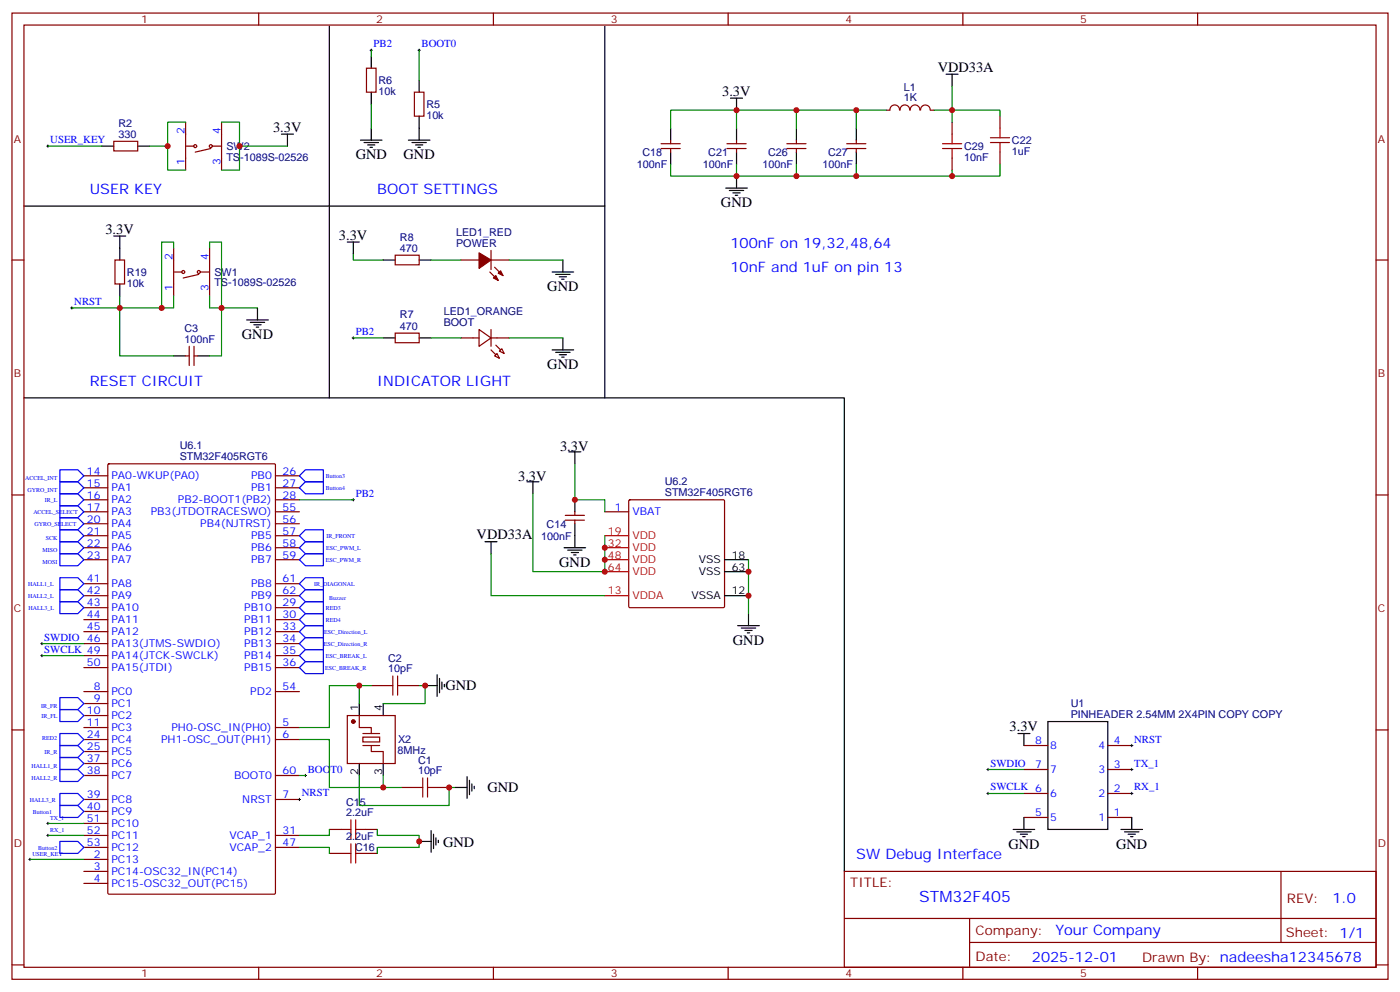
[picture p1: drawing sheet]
<svg xmlns="http://www.w3.org/2000/svg" width="412mm" height="292mm" viewBox="0 0 412 292" stroke-linecap="round" stroke-linejoin="round" font-family="sans-serif">
<g fill="none" stroke="#000" stroke-width=".35">
<path d="M97 7.7v109.4M109.4 16.5v3.6M178.2 7.7v52.9h-171.1M82.9 39.5h3.5M84.7 39.5v3.5M109.4 27.1v3.6M109.4 37.7v3.5M123.5 23.6v3.5M123.5 34.2v7M197.6 37.7v3.5M215.2 28.9h3.5M217 28.9v3.5"/>
<path d="M217 37.7v3.5M234.6 37.7v3.5M252.2 37.7v3.5M278.7 21.8h3.5M280.5 21.8v3.6M30 43h3.5M40.6 43h3.5M106.2 41.2h6.3M107.2 41.9h4.3M108.3 42.7h2.1M109 43.4h.7M120.3 41.2h6.3"/>
<path d="M121.4 41.9h4.2M122.4 42.7h2.1M123.1 43.4h.7M197.6 44.8v3.5M213.8 55.4h6.3M214.8 56.1h4.3M215.9 56.8h2.1M216.6 57.5h.7M217 44.8v3.5M217 51.8v3.6M234.6 44.8v3.5M252.2 44.8v3.5"/>
<path d="M33.5 69.5h3.5M35.3 69.5v7M102.3 71.2h3.5M104.1 71.2v3.6M112.9 76.5h3.5M123.5 76.5h3.5M165.8 76.5v3.5M178.2 60.6v56.5M35.3 83.6v3.5M72.7 94.2h6.3M73.7 94.9h4.3M74.8 95.6h2.1"/>
<path d="M75.5 96.3h.7M75.8 90.6v3.6M112.9 99.4h3.5M123.5 99.4h3.5M162.6 80h6.4M163.7 80.8h4.2M164.7 81.5h2.2M165.5 82.2h.7M165.8 99.4v3.6M7.1 117.1h241.6v139.3M51.2 104.7h3.5M58.2 104.7h3.5"/>
<path d="M162.6 103h6.4M163.7 103.7h4.2M164.7 104.4h2.2M165.5 105.1h.7M167.6 133h3.5M169.3 133v3.5M142.9 159.4h3.5M144.6 159.4v3.5M155.2 141.8h3.5M157 141.8v3.5M169.3 147.1v3.5M169.3 154.1v7.1"/>
<path d="M166.2 161.2h6.3M167.2 161.9h4.2M168.3 162.6h2.1M169 163.3h.7M213.4 175.3h7.1M213.4 164.7h7.1M213.4 168.2h7.1M128.8 198.6v6.3M129.5 199.6v4.3M217.3 184.1h6.4M218.4 184.8h4.2M219.4 185.5h2.1"/>
<path d="M220.1 186.2h.7M220.5 180.6v3.5M105.8 207v3.6M112.9 207v3.6M125.2 201.8h3.6M130.2 200.7v2.1M130.9 201.4v.7M299.9 215.9h3.5M301.6 215.9v3.5M308.7 212.3h17.6v31.8h-17.6zM105.8 224.7v3.5M112.9 224.7v3.5"/>
<path d="M134.1 231.7h3.5M137.6 228.6v6.3M138.3 229.6v4.3M139 230.7v2.1M139.7 231.4v.7M123.5 247.6h3.5M127 244.4v6.4M127.7 245.5v4.2M128.4 246.6v2.1M129.1 247.3v.7M298.4 244.1h6.4M299.5 244.8h4.2"/>
<path d="M300.6 245.5h2.1M301.3 246.2h.7M301.6 240.6v3.5M330.2 244.1h6.3M331.3 244.8h4.2M332.3 245.5h2.1M333 246.2h.7M333.4 240.6v3.5"/>
</g>
<g fill="none" stroke="#870000" stroke-width=".35">
<path d="M3.5 3.8h405.4v284.4h-405.4zM7.1 7.4h398.2v277.3h-398.2zM76.2 3.8v3.6M145.3 3.8v3.6M214.5 3.8v3.6M283.6 3.8v3.6M352.8 3.8v3.6M54.7 35.9v14.2M65.3 35.9v14.2M107.9 20.1h2.9v7h-2.9zM122.1 27.1h2.8v7.1h-2.8zM261.1 32.4h1"/>
<path d="M262.2 32.4a1.41 1.41 0 0 1 1.4-1.5 1.41 1.41 0 0 1 1.4 1.5M265.1 32.4a1.41 1.41 0 0 1 1.5-1.5 1.41 1.41 0 0 1 1.4 1.5M268.1 32.4a1.41 1.41 0 0 1 1.4-1.5 1.41 1.41 0 0 1 1.4 1.5M271.2 32.4a1.41 1.41 0 0 1 1.4-1.5 1.41 1.41 0 0 1 1.4 1.5M274.1 32.4h1.1M280.5 35.9v3.6M294.6 34.2v3.5M33.5 41.6h7.1v2.8h-7.1zM54.7 43h2.4M62.1 43.7l-4.6 1.1M62.8 43h2.5M194.7 42.3h5.7"/>
<path d="M194.7 43.7h5.7M197.6 41.2v1.1M197.6 43.7v1.1M214.1 42.3h5.7M214.1 43.7h5.7M217 41.2v1.1M217 43.7v1.1M231.8 42.3h5.6M231.8 43.7h5.6M234.6 41.2v1.1M234.6 43.7v1.1M249.4 42.3h5.7"/>
<path d="M249.4 43.7h5.7M252.2 41.2v1.1M252.2 43.7v1.1M280.5 46.5v3.6M294.6 44.8v3.5M3.5 76.5h3.6M33.9 76.5h2.8v7.1h-2.8zM51.2 73v14.1M61.7 73v14.1M116.4 75.1h7.1v2.8h-7.1zM135.8 76.5h5.3M144.6 76.5h5.3"/>
<path d="M144.6 73.7v5.6M145.7 78.6l2.5 2.5M405.3 76.5h3.6M51.2 80h2.4M58.6 80.8l-4.6 1M59.3 80h2.4M116.4 98h7.1v2.9h-7.1zM135.8 99.4h5.3M141.1 97l3.5 2.4-3.5 2.5zM144.3 80l2.5 2.5M144.6 97v4.9M144.6 99.4h5.3"/>
<path d="M54.7 104.7h1M55.7 101.9v5.7M57.1 101.9v5.7M57.1 104.7h1.1M146.4 104l.7 1.4-1.4-.7zM147.1 103.3l.7-.7 .7 1.4zM31.8 136.7l.3-.2h48.7l.3 .2v126.1l-.2 .3h-48.8l-.3-.2zM3.5 145.7h3.6M24.7 140h7M24.7 143.5h7M24.7 147.1h7M24.7 150.6h7"/>
<path d="M24.7 154.1h7M24.7 157.7h7M81.1 140h7.1M81.1 143.5h7.1M81.1 147.1h7.1M81.1 150.6h7.1M81.1 154.1h7.1M81.1 157.7h7.1M166.5 151.7h5.7M166.5 153.1h5.7M169.3 150.6v1.1M169.3 153.1v1"/>
<path d="M178.2 150.6h7M185.3 147.2l.3-.1h27.5l.3 .1v31.3l-.2 .3h-27.6l-.3-.2zM405.3 145.7h3.6M24.7 161.2h7M24.7 164.7h7M24.7 178.8h7M24.7 171.8h7M24.7 175.3h7M81.1 161.2h7.1M81.1 164.7h7.1M81.1 178.8h7.1M81.1 171.8h7.1"/>
<path d="M81.1 175.3h7.1M24.7 182.4h7M24.7 185.9h7M24.7 189.4h7M24.7 192.9h7M24.7 196.5h7M81.1 182.4h7.1M81.1 185.9h7.1M81.1 189.4h7.1M81.1 192.9h7.1M81.1 196.5h7.1M3.5 214.8h3.6"/>
<path d="M24.7 203.5h7M24.7 207h7M24.7 210.6h7M24.7 214.1h7M24.7 217.6h7M81.1 203.5h7.1M81.1 214.1h7.1M81.1 217.6h7.1M102.3 210.6h14.1v14.1h-14.1zM105.8 210.6v3.5h3.6v1.8M106.9 216.9h4.9v1.4h-4.9zM109.4 219.4v1.8h3.5v3.5"/>
<path d="M109.4 201.8h3.5M119.9 201.8h3.6M301.6 219.4h7.1M326.3 219.4h7.1M405.3 214.8h3.6M24.7 221.2h7M24.7 224.7h7M24.7 228.2h7M24.7 235.3h7M24.7 238.8h7M81.1 228.2h7.1M81.1 235.3h7.1"/>
<path d="M118.2 231.7h3.5M128.8 231.7h3.5M301.6 233.5h7.1M301.6 226.4h7.1M326.3 233.5h7.1M326.3 226.4h7.1M24.7 252.9h7M24.7 256.4h7M24.7 260h7M24.7 242.3h7M24.7 245.9h7M24.7 249.4h7"/>
<path d="M81.1 245.9h7.1M81.1 249.4h7.1M97 244.1h3.5M97 251.1h3.5M107.6 244.1h3.5M107.6 251.1h3.5M248.7 256.4h156.6v28.3h-156.6zM301.6 240.6h7.1M326.3 240.6h7.1M377.3 256.5v20.8M248.7 270.3h156.5M285.6 277.3h119.6"/>
<path d="M285.6 270.3v14.1M3.5 284h3.6M76.2 284.7v3.5M145.3 284.7v3.5M214.5 284.7v3.5M283.6 284.7v3.5M352.8 284.7v3.5M405.3 284h3.6"/>
<circle cx="57.5" cy="43" r=".44"/>
<circle cx="62.1" cy="43" r=".44"/>
<circle cx="54" cy="80" r=".44"/>
<circle cx="58.6" cy="80" r=".44"/>
</g>
<path d="M178.2 157.7h7M178.2 175.3h7M178.2 161.2h7M178.2 164.7h7M178.2 168.2h7" fill="none" stroke="#f00" stroke-width=".35"/>
<g fill="#870000" stroke="#870000" stroke-width=".35">
<path d="M146.8 80.4l.7-.7 .7 1.4z"/>
<path d="M145.3 81.8l.7-.7 .8 1.4z"/>
<path d="M141.1 74.4l3.5 2.1-3.5 2.5z"/>
<path d="M146 101.6l1.5 1.4z"/>
<path d="M144.6 103l1.4 1.4z"/>
<circle cx="104.1" cy="212.3" r=".53"/>
</g>
<path d="M106.9 215.9h4.9M106.9 219.4h4.9" fill="none" stroke="#871200" stroke-width=".35"/>
<g fill="none" stroke="#a10000" stroke-width=".35">
<path d="M280.5 39.5v2.8M294.6 37.7v2.8M277.6 42.3h5.7M277.6 43.7h5.7M280.5 43.7v2.8M291.7 40.5h5.7M291.7 41.9h5.7M294.6 41.9v2.9M115.7 198.9v5.7M117.1 198.9v5.7M112.9 201.8h2.8M117.1 201.8h2.8"/>
<path d="M121.7 231.7h2.8M124.5 228.9v5.7M125.9 231.7h2.9M125.9 228.9v5.7M100.5 244.1h2.9M100.5 251.1h2.9M103.4 241.3v5.6M103.4 248.3v5.7M104.8 241.3v5.6M104.8 248.3v5.7M104.8 244.1h2.8M104.8 251.1h2.8"/>
</g>
<g fill="none" stroke="#000" stroke-width=".29">
<path d="M109 14.8h.7M109.4 14.4v.7M123.1 14.8h.7M123.5 14.4v.7M13.8 43h.7M14.1 42.7v.7M20.8 90.6h.7M21.2 90.3v.7M103.7 99.4h.7M104.1 99.1v.7M103.7 147.1h.7M104.1 146.7v.7"/>
<path d="M12 189.4h.7M12 192.9h.7M12.3 189.1v.7M12.3 192.6v.7M333 219.4h.7M333.4 219v.7M87.8 235.3h.7M88.2 234.9v.7M89.6 228.2h.7M90 227.9v.7M290.7 226.4h.7M290.7 233.5h.7"/>
<path d="M291 226.1v.7M291 233.2v.7M333 226.4h.7M333 233.5h.7M333.4 226.1v.7M333.4 233.2v.7M8.5 252.9h.7M8.8 252.6v.7M13.8 242.3h.7M13.8 245.9h.7M14.1 242v.7M14.1 245.5v.7"/>
</g>
<g fill="none" stroke="#00f" stroke-width=".35">
<path d="M17.6 138.3h5.3l1.8 1.7-1.8 1.8h-5.3zM17.6 155.9h5.3l1.8 1.8-1.8 1.7h-5.3zM17.6 159.4h5.3l1.8 1.8-1.8 1.7h-5.3zM17.6 152.4h5.3l1.8 1.7-1.8 1.8h-5.3zM17.6 148.8h5.3l1.8 1.8-1.8 1.8h-5.3zM17.6 141.8h5.3l1.8 1.7-1.8 1.8h-5.3zM17.6 145.3h5.3l1.8 1.8-1.8 1.7h-5.3zM88.2 140l1.8-1.7h5.2v3.5h-5.2zM88.2 143.5l1.8-1.7h5.2v3.5h-5.2zM88.2 157.7l1.8-1.8h5.2v3.5h-5.2zM17.6 162.9h5.3l1.8 1.8-1.8 1.8h-5.3zM17.6 170h5.3l1.8 1.8-1.8 1.7h-5.3z"/>
<path d="M17.6 173.5h5.3l1.8 1.8-1.8 1.8h-5.3zM17.6 177.1h5.3l1.8 1.7-1.8 1.8h-5.3zM88.2 161.2l1.8-1.8h5.2v3.5h-5.2zM88.2 164.7l1.8-1.8h5.2v3.6h-5.2zM88.2 171.8l1.8-1.8h5.2v3.5h-5.2zM90 177.1h5.2v3.5h-5.2l-1.8-1.8zM90 173.5h5.2v3.6h-5.2l-1.8-1.8zM88.2 185.9l1.8-1.8h5.2v3.5h-5.2zM88.2 189.4l1.8-1.8h5.2v3.6h-5.2zM88.2 192.9l1.8-1.7h5.2v3.5h-5.2zM88.2 196.5l1.8-1.8h5.2v3.5h-5.2zM90 180.6h5.2v3.5h-5.2l-1.8-1.7z"/>
<path d="M17.6 205.3h5.3l1.8 1.7-1.8 1.8h-5.3zM17.6 215.9h5.3l1.8 1.7-1.8 1.8h-5.3zM17.6 208.8h5.3l1.8 1.8-1.8 1.7h-5.3zM17.6 219.4h5.3l1.8 1.8-1.8 1.7h-5.3zM17.6 222.9h5.3l1.8 1.8-1.8 1.7h-5.3zM17.6 226.4h5.3l1.8 1.8-1.8 1.8h-5.3zM17.6 233.5h5.3l1.8 1.8-1.8 1.7h-5.3zM17.6 237h5.3l1.8 1.8-1.8 1.8h-5.3zM17.6 247.6h5.3l1.8 1.8-1.8 1.7h-5.3z"/>
</g>
<g fill="none" stroke="#008700" stroke-width=".35">
<path d="M109.4 14.8v1.7M123.5 14.8v8.8M54.7 35.9h-5.3v14.2h5.3M65.3 35.9h5.3v14.2h-5.3M109.4 30.7v7M217 32.4v5.3M234.6 32.4v5.3M252.2 32.4v5.3M261.1 32.4h-63.5v5.3M275.2 32.4h19.4v1.8M280.5 25.4v10.5M14.1 43h15.9"/>
<path d="M44.1 43h5.3M70.6 43h14.1M197.6 48.3v3.5h97v-3.5M217 48.3v3.5M234.6 48.3v3.5M252.2 48.3v3.5M280.5 50.1v1.7M51.2 73v-1.8h-3.6v19.4M61.7 73v-1.8h3.6v33.5h-3.6M104.1 74.8v1.7h8.8M127 76.5h8.8M149.9 76.5h15.9"/>
<path d="M21.2 90.6h14.1v14.1h15.9M35.3 87.1v3.5h15.9v-3.5M61.7 87.1v3.5h14.1M104.1 99.4h8.8M127 99.4h8.8M149.9 99.4h15.9M169.3 136.5v10.6h8.9v3.5M88.2 147.1h15.9M157 145.3v22.9h21.2v-10.5M144.6 162.9v12.4h33.6M220.5 164.7v15.9M12.3 189.4h12.4"/>
<path d="M12.3 192.9h12.4M88.2 217.6h8.8v14.1h21.2M105.8 201.8v5.2M109.4 201.8h-12.4v12.3h-8.8M123.5 201.8h1.7v5.2h-12.3M88.2 228.2h1.8M105.8 228.2v8.8h26.5v-5.3h1.8M112.9 228.2v3.5M291 233.5h10.6M291 226.4h10.6M8.8 252.9h15.9M14.1 245.9h10.6"/>
<path d="M14.1 242.3h10.6M88.2 249.4h8.8v1.7M97 244.1v1.8h-8.8M111.1 244.1v1.8h12.4v3.5h-12.4v1.7"/>
</g>
<g fill="#c00">
<circle cx="112.9" cy="231.7" r=".88"/>
<circle cx="105.8" cy="201.8" r=".88"/>
<circle cx="125.2" cy="201.8" r=".88"/>
<circle cx="132.3" cy="231.7" r=".88"/>
<circle cx="220.5" cy="175.3" r=".88"/>
<circle cx="220.5" cy="168.2" r=".88"/>
<circle cx="178.2" cy="161.2" r=".88"/>
<circle cx="178.2" cy="164.7" r=".88"/>
<circle cx="178.2" cy="168.2" r=".88"/>
<circle cx="169.3" cy="147.1" r=".88"/>
<circle cx="123.5" cy="247.6" r=".88"/>
<circle cx="217" cy="32.4" r=".88"/>
<circle cx="217" cy="51.8" r=".88"/>
<circle cx="234.6" cy="32.4" r=".88"/>
<circle cx="234.6" cy="51.8" r=".88"/>
<circle cx="252.2" cy="32.4" r=".88"/>
<circle cx="252.2" cy="51.8" r=".88"/>
<circle cx="280.5" cy="32.4" r=".88"/>
<circle cx="280.5" cy="51.8" r=".88"/>
<circle cx="35.3" cy="90.6" r=".88"/>
<circle cx="47.6" cy="90.6" r=".88"/>
<circle cx="65.3" cy="90.6" r=".88"/>
<circle cx="49.4" cy="43" r=".88"/>
<circle cx="70.6" cy="43" r=".88"/>
</g>
<text font-size="4.6" fill="#00f" x="270.8" y="265.5">STM32F405</text>
<g font-size="4.2">
<text x="276.2" y="21.1">VDD33A</text>
<text x="212.7" y="28.2">3.3V</text>
<text x="80.4" y="38.8">3.3V</text>
<text x="104.8" y="46.9">GND</text>
<text x="118.9" y="46.9">GND</text>
<text x="212.4" y="61">GND</text>
<text x="31" y="68.8">3.3V</text>
<text x="99.8" y="70.5">3.3V</text>
<text x="161.2" y="85.7">GND</text>
<text x="71.3" y="99.8">GND</text>
<text x="161.2" y="108.6">GND</text>
<text x="165" y="132.6">3.3V</text>
<text x="152.6" y="141.4">3.3V</text>
<text x="140.4" y="158.7">VDD33A</text>
<text x="164.7" y="166.8">GND</text>
<text x="215.9" y="189.8">GND</text>
<text x="131.2" y="203.2">GND</text>
<text x="297.4" y="215.2">3.3V</text>
<text x="143.6" y="233.2">GND</text>
<text x="130.5" y="249.4">GND</text>
<text x="297" y="249.7">GND</text>
<text x="328.8" y="249.7">GND</text>
</g>
<g font-size="4.2" fill="#00f">
<text x="26.5" y="57.1">USER KEY</text>
<text x="111.1" y="57.1">BOOT SETTINGS</text>
<text x="215.2" y="73">100nF on 19,32,48,64</text>
<text x="215.2" y="80">10nF and 1uF on pin 13</text>
<text x="26.5" y="113.6">RESET CIRCUIT</text>
<text x="111.1" y="113.6">INDICATOR LIGHT</text>
<text x="252.2" y="252.9">SW Debug Interface</text>
<text x="392.5" y="265.7">1.0</text>
<text x="310.9" y="275.3">Your Company</text>
<text x="304" y="283.1">2025-12-01</text>
</g>
<g font-size="3.9" fill="#800">
<text x="250.5" y="261">TITLE:</text>
<text x="379.1" y="265.7">REV:</text>
<text x="287.4" y="275.2">Company:</text>
<text x="378.7" y="275.8">Sheet: 1/1</text>
<text x="287.4" y="282.9">Date:</text>
<text x="336.4" y="283">Drawn By: nadeesha12345678</text>
</g>
<g font-size="3.2" fill="#800">
<text x="41.6" y="6.8">1</text>
<text x="110.8" y="6.8">2</text>
<text x="179.9" y="6.8">3</text>
<text x="249.1" y="6.8">4</text>
<text x="318.2" y="6.8">5</text>
<text x="4.1" y="41.9">A</text>
<text x="405.9" y="41.9">A</text>
<text x="4.1" y="111.1">B</text>
<text x="405.9" y="111.1">B</text>
<text x="4.1" y="180.2">C</text>
<text x="405.9" y="180.2">C</text>
<text x="4.1" y="249.4">D</text>
<text x="405.9" y="249.4">D</text>
<text x="41.6" y="287.7">1</text>
<text x="110.8" y="287.7">2</text>
<text x="179.9" y="287.7">3</text>
<text x="249.1" y="287.7">4</text>
<text x="318.2" y="287.7">5</text>
</g>
<g font-size="3.2" fill="#00f">
<text x="110.1" y="13.9">PB2</text>
<text x="124.2" y="13.9">BOOT0</text>
<text x="54.3" y="39.5" transform="rotate(-90 54.3 39.5)">2</text>
<text x="64.9" y="39.5" transform="rotate(-90 64.9 39.5)">4</text>
<text x="14.8" y="42.1">USER_KEY</text>
<text x="54.3" y="48.5" transform="rotate(-90 54.3 48.5)">1</text>
<text x="64.9" y="48.5" transform="rotate(-90 64.9 48.5)">3</text>
<text x="50.8" y="76.5" transform="rotate(-90 50.8 76.5)">2</text>
<text x="61.4" y="76.5" transform="rotate(-90 61.4 76.5)">4</text>
<text x="21.9" y="89.7">NRST</text>
<text x="50.8" y="85.6" transform="rotate(-90 50.8 85.6)">1</text>
<text x="61.4" y="85.6" transform="rotate(-90 61.4 85.6)">3</text>
<text x="104.8" y="98.6">PB2</text>
<text x="25.6" y="139.7">14</text>
<text x="25.6" y="143.2">15</text>
<text x="32.8" y="141.1">PA0-WKUP(PA0)</text>
<text x="74" y="141.1">PB0</text>
<text x="83.3" y="139.7">26</text>
<text x="83.3" y="143.2">27</text>
<text x="25.6" y="146.7">16</text>
<text x="32.8" y="144.6">PA1</text>
<text x="32.8" y="148.1">PA2</text>
<text x="52.4" y="148.1">PB2-BOOT1(PB2)</text>
<text x="74" y="144.6">PB1</text>
<text x="83.3" y="146.7">28</text>
<text x="104.8" y="146.2">PB2</text>
<text x="25.6" y="150.2">17</text>
<text x="25.6" y="153.8">20</text>
<text x="32.8" y="151.7">PA3</text>
<text x="32.8" y="155.2">PA4</text>
<text x="44.4" y="151.7">PB3(JTDOTRACESWO)</text>
<text x="59" y="155.2">PB4(NJTRST)</text>
<text x="83.3" y="150.2">55</text>
<text x="83.3" y="153.8">56</text>
<text x="181.1" y="150.2">1</text>
<text x="186.3" y="151.7">VBAT</text>
<text x="25.6" y="157.3">21</text>
<text x="25.6" y="160.8">22</text>
<text x="32.8" y="158.7">PA5</text>
<text x="74" y="158.7">PB5</text>
<text x="83.3" y="157.3">57</text>
<text x="83.3" y="160.8">58</text>
<text x="25.6" y="164.4">23</text>
<text x="32.8" y="162.2">PA6</text>
<text x="32.8" y="165.8">PA7</text>
<text x="74" y="162.2">PB6</text>
<text x="74" y="165.8">PB7</text>
<text x="83.3" y="164.4">59</text>
<text x="25.6" y="171.4">41</text>
<text x="32.8" y="172.8">PA8</text>
<text x="74" y="172.8">PB8</text>
<text x="83.3" y="171.4">61</text>
<text x="25.6" y="174.9">42</text>
<text x="25.6" y="178.5">43</text>
<text x="32.8" y="176.4">PA9</text>
<text x="32.8" y="179.9">PA10</text>
<text x="72" y="179.9">PB10</text>
<text x="74" y="176.4">PB9</text>
<text x="83.3" y="178.5">29</text>
<text x="83.3" y="174.9">62</text>
<text x="25.6" y="182">44</text>
<text x="25.6" y="185.5">45</text>
<text x="32.8" y="183.4">PA11</text>
<text x="72" y="183.4">PB11</text>
<text x="83.3" y="182">30</text>
<text x="83.3" y="185.5">33</text>
<text x="13.1" y="188.5">SWDIO 46</text>
<text x="32.8" y="186.9">PA12</text>
<text x="32.8" y="190.5">PA13(JTMS-SWDIO)</text>
<text x="72" y="186.9">PB12</text>
<text x="72" y="190.5">PB13</text>
<text x="83.3" y="189.1">34</text>
<text x="13.1" y="192.1">SWCLK 49</text>
<text x="25.6" y="196.1">50</text>
<text x="32.8" y="194">PA14(JTCK-SWCLK)</text>
<text x="32.8" y="197.5">PA15(JTDI)</text>
<text x="72" y="194">PB14</text>
<text x="72" y="197.5">PB15</text>
<text x="83.3" y="192.6">35</text>
<text x="83.3" y="196.1">36</text>
<text x="27.6" y="203.2">8</text>
<text x="83.3" y="203.2">54</text>
<text x="27.6" y="206.7">9</text>
<text x="32.8" y="204.6">PC0</text>
<text x="32.8" y="208.1">PC1</text>
<text x="73.7" y="204.6">PD2</text>
<text x="25.6" y="210.2">10</text>
<text x="25.6" y="213.7">11</text>
<text x="32.8" y="211.6">PC2</text>
<text x="32.8" y="215.2">PC3</text>
<text x="50.5" y="215.2">PH0-OSC_IN(PH0)</text>
<text x="83.3" y="213.7">5</text>
<text x="25.6" y="217.3">24</text>
<text x="25.6" y="220.8">25</text>
<text x="32.8" y="218.7">PC4</text>
<text x="47.5" y="218.7">PH1-OSC_OUT(PH1)</text>
<text x="83.3" y="217.3">6</text>
<text x="304.9" y="219">8</text>
<text x="309.4" y="220.5">8</text>
<text x="323.6" y="220.5">4</text>
<text x="328.1" y="219">4</text>
<text x="334.1" y="218.5">NRST</text>
<text x="25.6" y="224.3">37</text>
<text x="25.6" y="227.9">38</text>
<text x="32.8" y="222.2">PC5</text>
<text x="32.8" y="225.7">PC6</text>
<text x="83.3" y="227.9">60</text>
<text x="90.7" y="227.3">BOOT0</text>
<text x="291.7" y="225.6">SWDIO</text>
<text x="304.9" y="226.1">7</text>
<text x="309.4" y="227.5">7</text>
<text x="323.6" y="227.5">3</text>
<text x="328.1" y="226.1">3</text>
<text x="334.1" y="225.6">TX_1</text>
<text x="32.8" y="229.3">PC7</text>
<text x="68.9" y="229.3">BOOT0</text>
<text x="291.7" y="232.6">SWCLK 6</text>
<text x="328.1" y="233.2">2</text>
<text x="334.1" y="232.6">RX_1</text>
<text x="25.6" y="234.9">39</text>
<text x="25.6" y="238.4">40</text>
<text x="32.8" y="236.3">PC8</text>
<text x="32.8" y="239.9">PC9</text>
<text x="71.4" y="236.3">NRST</text>
<text x="83.3" y="234.9">7</text>
<text x="88.9" y="234.4">NRST</text>
<text x="309.4" y="234.6">6</text>
<text x="323.6" y="234.6">2</text>
<text x="25.6" y="242">51</text>
<text x="25.6" y="245.5">52</text>
<text x="32.8" y="243.4">PC10</text>
<text x="83.3" y="245.5">31</text>
<text x="304.9" y="240.2">5</text>
<text x="309.4" y="241.6">5</text>
<text x="323.6" y="241.6">1</text>
<text x="328.1" y="240.2">1</text>
<text x="25.6" y="249">53</text>
<text x="32.8" y="246.9">PC11</text>
<text x="32.8" y="250.4">PC12</text>
<text x="67.6" y="246.9">VCAP_1</text>
<text x="67.6" y="250.4">VCAP_2</text>
<text x="83.3" y="249">47</text>
<text x="27.6" y="252.6">2</text>
<text x="27.6" y="256.1">3</text>
<text x="32.8" y="254">PC13</text>
<text x="32.8" y="257.5">PC14-OSC32_IN(PC14)</text>
<text x="27.6" y="259.6">4</text>
<text x="32.8" y="261">PC15-OSC32_OUT(PC15)</text>
</g>
<g font-size="3.2" fill="#000080">
<text x="111.5" y="27.9">10k</text>
<text x="111.5" y="24.7">R6</text>
<text x="266.3" y="29.8">1K</text>
<text x="266.3" y="26.7">L1</text>
<text x="125.6" y="34.9">10k</text>
<text x="125.6" y="31.8">R5</text>
<text x="34.9" y="40.5">330</text>
<text x="34.9" y="37.3">R2</text>
<text x="66.7" y="47.3">TS-1089S-02526</text>
<text x="66.7" y="44.1">SW2</text>
<text x="189.2" y="45.9">C18</text>
<text x="208.6" y="45.9">C21</text>
<text x="226.3" y="45.9">C26</text>
<text x="243.9" y="45.9">C27</text>
<text x="284" y="47.3">10nF</text>
<text x="284" y="44.1">C29</text>
<text x="298.1" y="45.5">1uF</text>
<text x="298.1" y="42.4">C22</text>
<text x="187.6" y="49.4">100nF</text>
<text x="207" y="49.4">100nF</text>
<text x="224.6" y="49.4">100nF</text>
<text x="242.3" y="49.4">100nF</text>
<text x="117.8" y="70.8">R8</text>
<text x="134.4" y="69.5">LED1_RED</text>
<text x="117.8" y="74">470</text>
<text x="134.4" y="72.6">POWER</text>
<text x="37.4" y="81.2">R19</text>
<text x="63.1" y="81.2">SW1</text>
<text x="37.4" y="84.3">10k</text>
<text x="63.1" y="84.3">TS-1089S-02526</text>
<text x="117.8" y="93.7">R7</text>
<text x="130.7" y="95.9">BOOT</text>
<text x="130.7" y="92.8">LED1_ORANGE</text>
<text x="54.3" y="100.9">100nF</text>
<text x="54.3" y="97.7">C3</text>
<text x="117.8" y="97">470</text>
<text x="53" y="135.4">STM32F405RGT6</text>
<text x="53" y="132">U6.1</text>
<text x="195.8" y="142.6">U6.2</text>
<text x="195.8" y="146">STM32F405RGT6</text>
<text x="161" y="155.3">C14</text>
<text x="159.4" y="158.8">100nF</text>
<text x="114.3" y="197.9">10pF</text>
<text x="114.3" y="194.7">C2</text>
<text x="315.4" y="208.1">U1</text>
<text x="315.4" y="211.3">PINHEADER 2.54MM 2X4PIN COPY COPY</text>
<text x="117.1" y="221.9">8MHz</text>
<text x="117.3" y="218.8">X2</text>
<text x="123.1" y="227.9">10pF</text>
<text x="123.1" y="224.7">C1</text>
<text x="102" y="237.1">C15</text>
<text x="102" y="240.2">2.2uF</text>
<text x="102" y="247.3">2.2uF</text>
<text x="104.6" y="250.5">C16</text>
</g>
<g font-size="3.2" fill="#f00">
<text x="179.1" y="157.3">19</text>
<text x="179.1" y="160.8">32</text>
<text x="186.3" y="158.7">VDD</text>
<text x="179.1" y="164.4">48</text>
<text x="179.1" y="167.9">64</text>
<text x="186.3" y="162.2">VDD</text>
<text x="186.3" y="165.8">VDD</text>
<text x="186.3" y="169.3">VDD</text>
<text x="179.1" y="174.9">13</text>
<text x="186.3" y="176.4">VDDA</text>
</g>
<g font-size="3.2">
<text x="205.9" y="165.8">VSS</text>
<text x="215.5" y="164.4">18</text>
<text x="215.5" y="167.9">63</text>
<text x="205.9" y="169.3">VSS</text>
<text x="203.7" y="176.4">VSSA</text>
<text x="215.5" y="174.9">12</text>
<text x="105.5" y="209.2" transform="rotate(-90 105.5 209.2)">1</text>
<text x="112.5" y="209.2" transform="rotate(-90 112.5 209.2)">4</text>
<text x="105.5" y="228.1" transform="rotate(-90 105.5 228.1)">2</text>
<text x="112.5" y="228.1" transform="rotate(-90 112.5 228.1)">3</text>
</g>
<g font-size="1.8" fill="#00f">
<text x="7.4" y="141.3">ACCEL_INT</text>
<text x="96" y="140.7">Button3</text>
<text x="8.1" y="144.8">GYRO_INT</text>
<text x="13.2" y="147.7">IR_L</text>
<text x="96" y="144.2">Button4</text>
<text x="9.8" y="151.2">ACCEL_SELECT</text>
<text x="10.1" y="154.8">GYRO_SELECT</text>
<text x="13.5" y="158.9">SCK</text>
<text x="96" y="161.9">ESC_PWM_L</text>
<text x="96.2" y="158.4">IR_FRONT</text>
<text x="12.5" y="166">MOSI</text>
<text x="12.5" y="162.4">MISO</text>
<text x="96" y="165.4">ESC_PWM_R</text>
<text x="8.3" y="172.4">HALL1_L</text>
<text x="92.6" y="172.5">IR_DIAGONAL</text>
<text x="8.3" y="175.9">HALL2_L</text>
<text x="8.4" y="179.5">HALL3_L</text>
<text x="96" y="179.5">RED3</text>
<text x="96.9" y="176.6">Buzzer</text>
<text x="96" y="183">RED4</text>
<text x="95.4" y="190">ESC_Direction_R</text>
<text x="95.5" y="186.5">ESC_Direction_L</text>
<text x="95.8" y="197.1">ESC_BREAK_R</text>
<text x="96" y="193.6">ESC_BREAK_L</text>
<text x="12.2" y="208.3">IR_FR</text>
<text x="12.3" y="211.2">IR_FL</text>
<text x="12.5" y="217.7">RED2</text>
<text x="13.1" y="221.8">IR_R</text>
<text x="9.3" y="225.9">HALL1_R</text>
<text x="9.3" y="229.5">HALL2_R</text>
<text x="8.8" y="235.9">HALL3_R</text>
<text x="9.7" y="239.4">Button1</text>
<text x="14.8" y="241.4">TX_1</text>
<text x="14.8" y="245">RX_1</text>
<text x="11.3" y="250">Button2</text>
<text x="9.5" y="252">USER_KEY</text>
</g>
</svg>
